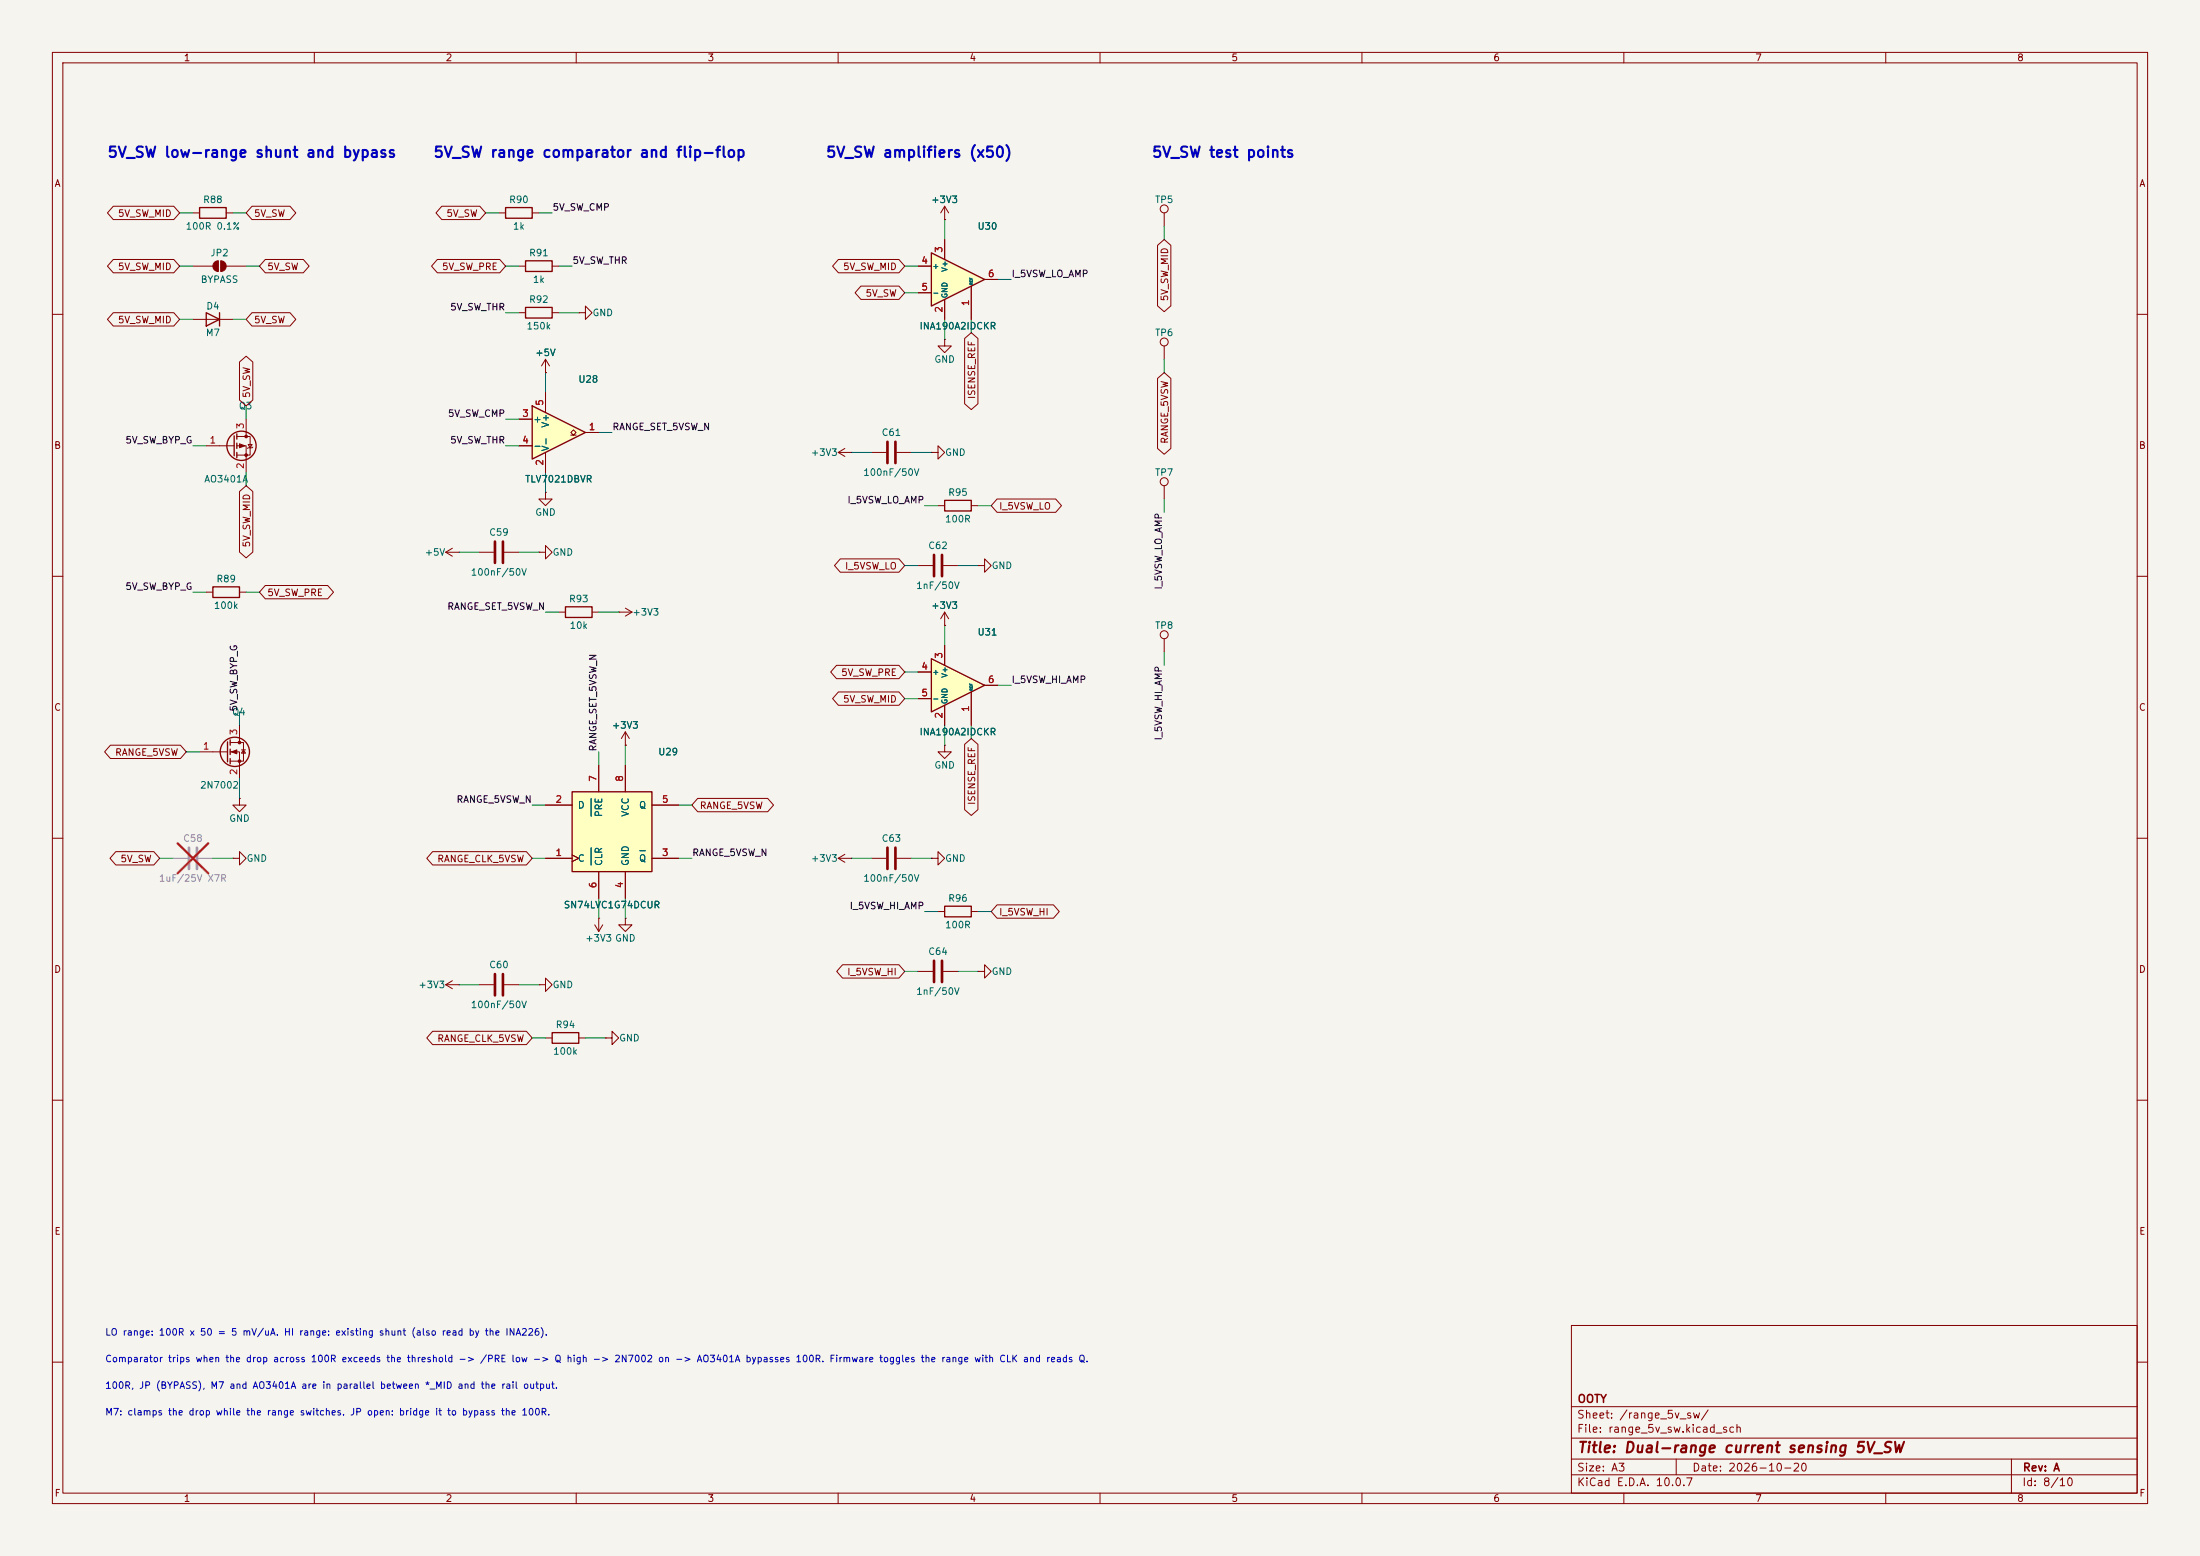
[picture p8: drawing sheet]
<svg xmlns="http://www.w3.org/2000/svg" width="420mm" height="297mm" viewBox="0 0 420 297" stroke-linecap="round" stroke-linejoin="round" font-family="sans-serif">
<path d="M0 0h420v297h-420z" fill="#f5f4ef" stroke="#f5f4ef" stroke-width=".19"/>
<g fill="none" stroke="#840000" stroke-width=".19">
<path d="M10 10h400v277h-400zM12 12h396v273h-396zM60 10v2M110 10v2M160 10v2M210 10v2M260 10v2M310 10v2M360 10v2M180.3 39.4l-.7 1.2M180.3 39.4l.8 1.2M180.3 39.4v2.5"/>
<path d="M36.8 50.8h3.8M41.7 49.8v2M42.2 49.8v2M43.2 50.8h3.8M180.3 41.9h.1M222.2 40.6v2.6M10 60h2M36.8 61h7.6M408 60h2M179.1 96.5h1.2M185.4 96.5h1.3M222.2 92.7v2.6"/>
<path d="M10 110h2M39.4 113h1.2M45.7 113h1.3M85.1 105.4l1.3 .8M85.1 105.4h2.5M86.4 104.6l-1.3 .8M87.6 105.4h.1M408 110h2M222.2 121.9v2.6M10 160h2M408 160h2M113.5 176.5l.8 1.3"/>
<path d="M114.3 175.3h.1M114.3 175.3v2.5M115.1 176.5l-.8 1.3M119.4 175.3v1.2h1.2l-1.2 1.3-1.3-1.3h1.3M119.4 175.3h.1M85.1 188l1.3 .7M85.1 188h2.5M86.4 187.2l-1.3 .8M87.6 188h.1M104.1 198.1h1.3M110.5 198.1h1.3M175.3 185.4h2.8"/>
<path d="M180.1 185.4h2.8M10 210h2M408 210h2M300 253h108v32h-108zM10 260h2M300 278.5h108M300 274.5h108M300 268.5h108M320 278.5v3M384 278.5v6.5M408 260h2M60 285v2"/>
<path d="M110 285v2M160 285v2M210 285v2M260 285v2M300 281.5h108M310 285v2M360 285v2"/>
<circle cx="222.3" cy="39.9" r=".76"/>
<circle cx="222.2" cy="91.9" r=".76"/>
<circle cx="222.2" cy="121.2" r=".76"/>
</g>
<path d="M39.4 59.7l2.5 1.3-2.5 1.2zM41.9 59.7v2.5M180.3 95.5h5.1v2h-5.1zM40.6 112h5.1v2h-5.1zM105.4 197.1h5.1v2h-5.1z" fill="none" stroke="#840000" stroke-width=".25"/>
<path d="M178.3 183.4v4.1M179.8 183.4v4.1" fill="none" stroke="#840000" stroke-width=".51"/>
<g fill="#840000" stroke="#840000" stroke-width=".19">
<path d="M40.9 50.1l.8-.3v2a1.02 1.02 0 0 1-1-.6 1.02 1.02 0 0 1 .2-1.1z"/>
<path d="M42.2 49.8a1.02 1.02 0 0 1 1 1 1.02 1.02 0 0 1-1 1z"/>
</g>
<path d="M109.2 151.1h15.3v15.3h-15.3z" fill="#ffffc2"/>
<path d="M100.3 58.7h5.1v2h-5.1zM100.3 49.8h5.1v2h-5.1zM109.2 151.1h15.3v15.3h-15.3z" fill="none" stroke="#840000" stroke-width=".25"/>
<g fill="none" stroke="#840000" stroke-width=".19">
<path d="M99.1 59.7h1.2M99.1 50.8h1.2M105.4 59.7h1.3M105.4 50.8h1.3M110.5 59.7h1.3v-1.3l1.2 1.3-1.2 1.3v-1.3M110.5 59.7h.1M104.1 71.1h.1M104.1 68.6l-.7 1.3M104.1 68.6l.8 1.3M104.1 68.6v2.5M180.3 64.8v1.2h1.3l-1.3 1.3-1.2-1.3h1.2M180.3 64.8h.1"/>
<path d="M104.1 94v1.3h1.3l-1.3 1.2-1.2-1.2h1.2M104.1 94h.1M166.4 86.4h2.8M171.2 86.4h2.8M177.8 86.4h1.3v-1.3l1.2 1.3-1.2 1.2v-1.2M177.8 86.4h.1M91.4 105.4h2.8M96.3 105.4h2.8M102.9 105.4h1.2v-1.3l1.3 1.3-1.3 1.3v-1.3M102.9 105.4h.1M119.4 139.7v2.5M119.4 139.7l-.8 1.3"/>
<path d="M119.4 139.7l.7 1.3M104.1 153.7h5.1M114.3 146.1v5M119.4 142.2h.1M119.4 146.1v5M124.5 153.7h5M104.1 163.8h5.1M109.2 163.2l1.3 .6-1.3 .7M114.3 166.4v5.1M119.4 166.4v5.1M124.5 163.8h5M91.4 188h2.8"/>
<path d="M96.3 188h2.8M102.9 188h1.2v-1.3l1.3 1.3-1.3 1.2v-1.2M102.9 188h.1M115.6 198.1h1.2v-1.2l1.3 1.2-1.3 1.3v-1.3M115.6 198.1h.1"/>
</g>
<path d="M112.9 152.4v3.4M112.9 161.8v3.3M122.1 162.4h1.1" fill="none" stroke="#006464" stroke-width=".19"/>
<path d="M169.4 84.3v4.1M170.9 84.3v4.1M94.5 103.4v4M96 103.4v4M94.5 185.9v4.1M96 185.9v4.1" fill="none" stroke="#840000" stroke-width=".51"/>
<path d="M177.8 48.3l10.2 5-10.2 5.1z" fill="#ffffc2"/>
<g fill="none" stroke="#840000" stroke-width=".25">
<path d="M177.8 48.3l10.2 5-10.2 5.1zM107.9 115.8h5.1v2.1h-5.1zM43.4 141.6v3.8M43.9 141.2v1M43.9 143v1M43.9 144.8v1"/>
<circle cx="44.8" cy="143.5" r="2.79"/>
</g>
<g fill="none" stroke="#840000" stroke-width=".19">
<path d="M175.3 50.8h2.5M175.3 55.9h2.5M180.3 45.7v3.8M180.3 57.2v3.8M185.4 54.6v6.4M188 53.3h2.5M222.2 66v2.6M106.7 116.8h1.2M113 116.8h1.3M45.7 138.4v3.3M38.1 143.5h5.3M43.9 141.7h2.6v3.6h-2.6"/>
<path d="M43.9 143.5h1.8v5.1M45.7 152.4v1.3h1.3l-1.3 1.2-1.3-1.2h1.3M45.7 152.4h.1M46.1 143.1h.8M46.5 143.1l.4 .7h-.8zM44.4 163.8h1.3v-1.2l1.3 1.2-1.3 1.3v-1.3M44.4 163.8h.1"/>
<circle cx="222.2" cy="65.3" r=".76"/>
</g>
<path d="M36.1 161.8v4.1M37.6 161.8v4.1" fill="none" stroke="#9c9b98" stroke-width=".51"/>
<path d="M33 163.8h2.8M37.8 163.8h2.8" fill="none" stroke="#9c9b98" stroke-width=".19"/>
<path d="M33.9 161l5.9 5.7M39.8 161l-5.9 5.7" fill="none" stroke="#e12e31" stroke-width=".46"/>
<g fill="#840000" stroke="#840000" stroke-width=".19">
<path d="M44.2 143.5l1-.4v.8z"/>
<circle cx="45.7" cy="141.7" r=".25"/>
<circle cx="45.7" cy="145.3" r=".25"/>
</g>
<path d="M101.6 77.5l10.2 5.1-10.2 5z" fill="#ffffc2"/>
<g fill="none" stroke="#840000" stroke-width=".25">
<path d="M38.1 39.6h5.1v2.1h-5.1zM96.5 39.6h5.1v2.1h-5.1zM101.6 77.5l10.2 5.1-10.2 5zM44.7 83.2v3.8M45.2 82.8v1M45.2 84.6v1M45.2 86.4v1"/>
<circle cx="46.1" cy="85.1" r="2.79"/>
</g>
<g fill="none" stroke="#840000" stroke-width=".19">
<path d="M36.8 40.6h1.3M43.2 40.6h1.2M95.2 40.6h1.3M101.6 40.6h1.3M104.1 74.9v3.8M39.4 85.1h5.3M45.2 83.3h2.6v3.6h-2.6M45.2 85.1h1.8v5.1M47 80v3.3M47.4 84.8h.7l-.3 .7zM48.3 85.3l-1.1 .3M99.1 80h2.5"/>
<path d="M99.1 85.1h2.5M104.1 86.4v3.8M109 83.1h.5l-.5-.5 .5-.6 .5 .6-.5 .5h.5M111.8 82.6h2.5M160 86.4l1.3 .7M160 86.4h2.6M161.3 85.6l-1.3 .8M162.6 86.4h.1M118.1 116.8h.1M118.1 116.8h2.5M119.4 116.1l1.2 .7M120.6 116.8l-1.2 .8"/>
<path d="M175.3 108h2.8M180.1 108h2.8M180.3 119.4h.1M180.3 116.8l-.7 1.3M180.3 116.8l.8 1.3M180.3 116.8v2.6M186.7 108h1.3v-1.3l1.2 1.3-1.2 1.2v-1.2M186.7 108h.1M180.3 142.2v1.3h1.3l-1.3 1.3-1.2-1.3h1.2M180.3 142.2h.1M160 163.8h2.6M160 163.8l1.3 .8"/>
<path d="M161.3 163.1l-1.3 .7M162.6 163.8h.1M166.4 163.8h2.8M171.2 163.8h2.8M177.8 163.8h1.3v-1.2l1.2 1.2-1.2 1.3v-1.3M177.8 163.8h.1"/>
</g>
<path d="M178.3 105.9v4.1M179.8 105.9v4.1M169.4 161.8v4.1M170.9 161.8v4.1" fill="none" stroke="#840000" stroke-width=".51"/>
<g fill="#840000" stroke="#840000" stroke-width=".19">
<path d="M45.7 84.7l1 .4-1 .4z"/>
<circle cx="47" cy="83.3" r=".25"/>
<circle cx="47" cy="86.9" r=".25"/>
</g>
<path d="M177.8 125.7l10.2 5.1-10.2 5.1z" fill="#ffffc2"/>
<path d="M177.8 125.7l10.2 5.1-10.2 5.1zM180.3 173h5.1v2h-5.1z" fill="none" stroke="#840000" stroke-width=".25"/>
<g fill="none" stroke="#840000" stroke-width=".19">
<path d="M21.6 39.4h11.6l1.1 1.2-1.1 1.3h-11.6l-1.1-1.3zM48.1 39.4h7.3l1.1 1.2-1.1 1.3h-7.3l-1.1-1.3zM84.3 39.4h7.3l1.1 1.2-1.1 1.3h-7.3l-1.1-1.3zM21.6 59.7h11.6l1.1 1.3-1.1 1.2h-11.6l-1.1-1.2zM21.6 49.5h11.6l1.1 1.3-1.1 1.3h-11.6l-1.1-1.3zM48.1 59.7h7.3l1.1 1.3-1.1 1.2h-7.3l-1.1-1.2zM50.6 49.5h7.3l1.1 1.3-1.1 1.3h-7.3l-1.1-1.3zM83.5 49.5h11.9l1.1 1.3-1.1 1.3h-11.9l-1.1-1.3zM160.1 49.5h11.5l1.1 1.3-1.1 1.3h-11.5l-1.2-1.3zM164.3 54.6h7.3l1.1 1.3-1.1 1.3h-7.3l-1.1-1.3zM175.3 50.8h2.5M175.3 55.9h2.5"/>
<path d="M180.3 41.9h.1M180.3 45.7v3.8M180.3 57.2v3.8M185.4 54.6v6.4M188 53.3h2.5M221 46.8l1.2-1.1 1.3 1.1v11.6l-1.3 1.1-1.2-1.1zM45.7 69.1l1.3-1.1 1.3 1.1v7.3l-1.3 1.1-1.3-1.1zM104.1 71.1h.1M104.1 74.9v3.8M184.1 64.6l1.3-1.1 1.3 1.1v12.5l-1.3 1.1-1.3-1.1zM221 72.2l1.2-1.1 1.3 1.1v13.4l-1.3 1.1-1.2-1.1zM45.7 93.8l1.3-1.1 1.3 1.1v11.6l-1.3 1.1-1.3-1.1z"/>
<path d="M99.1 80h2.5M99.1 85.1h2.5M104.1 86.4v3.8M111.8 82.6h2.5M190.3 95.2h11.2l1.1 1.3-1.1 1.3h-11.2l-1.1-1.3zM50.6 111.8h12l1.1 1.2-1.1 1.3h-12l-1.1-1.3zM160.4 106.7h11.2l1.1 1.3-1.1 1.2h-11.2l-1.1-1.2zM180.3 119.4h.1M159.7 127h11.9l1.1 1.3-1.1 1.2h-11.9l-1.1-1.2zM160.1 132.1h11.5l1.1 1.3-1.1 1.2h-11.5l-1.2-1.2zM175.3 128.3h2.5M175.3 133.4h2.5"/>
<path d="M180.3 123.2v3.8M180.3 134.6v3.8M185.4 132.1v6.3M188 130.8h2.5M21.1 142.2h13.3l1.2 1.3-1.2 1.3h-13.3l-1.1-1.3zM104.1 153.7h5.1M114.3 146.1v5M119.4 142.2h.1M119.4 146.1v5M124.5 153.7h5M133.2 152.4h13.4l1.1 1.3-1.1 1.2h-13.4l-1.1-1.2zM184.1 142.1l1.3-1.1 1.3 1.1v12.4l-1.3 1.2-1.3-1.2z"/>
<path d="M22.1 162.6h7.3l1.1 1.2-1.1 1.3h-7.3l-1.1-1.3zM82.6 162.6h17.9l1.1 1.2-1.1 1.3h-17.9l-1.1-1.3zM104.1 163.8h5.1M109.2 163.2l1.3 .6-1.3 .7M114.3 166.4v5.1M119.4 166.4v5.1M124.5 163.8h5M179.1 174h1.2M185.4 174h1.3M190.3 172.7h10.8l1.1 1.3-1.1 1.3h-10.8l-1.1-1.3zM82.6 196.8h17.9l1.1 1.3-1.1 1.3h-17.9l-1.1-1.3zM160.8 184.1h10.8l1.1 1.3-1.1 1.3h-10.8l-1.1-1.3z"/>
<path d="M186.7 185.4h1.3v-1.2l1.2 1.2-1.2 1.3v-1.3M186.7 185.4h.1"/>
</g>
<g fill="none" stroke="#009600" stroke-width=".19">
<path d="M34.3 50.8h2.5M34.3 40.6h2.5M44.4 40.6h2.6M47 50.8h2.5M92.7 40.6h2.5M96.5 50.8h2.6M96.5 59.7h2.6M102.9 40.6h2.5M106.7 50.8h2.5M106.7 59.7h3.8M172.7 50.8h2.6M172.7 55.9h2.6"/>
<path d="M180.3 41.9v3.8M190.5 53.3h2.5M222.2 43.2v2.5M34.3 61h2.5M44.4 61h2.6M47 77.5v2.5M104.1 71.1v3.8M180.3 61v3.8M185.4 61v2.5M222.2 68.6v2.5M36.8 85.1h2.6M47 90.2v2.5"/>
<path d="M96.5 85.1h2.6M96.5 80h2.6M104.1 90.2v3.8M114.3 82.6h2.5M162.6 86.4h3.8M174 86.4h3.8M176.5 96.5h2.6M186.7 96.5h2.5M222.2 95.3v2.5M36.8 113h2.6M47 113h2.5M87.6 105.4h3.8"/>
<path d="M99.1 105.4h3.8M104.1 116.8h2.6M114.3 116.8h3.8M172.7 108h2.6M180.3 119.4v3.8M182.9 108h3.8M45.7 135.9v2.5M172.7 133.4h2.6M172.7 128.3h2.6M180.3 138.4v3.8M185.4 138.4v2.6M190.5 130.8h2.5"/>
<path d="M222.2 124.5v2.5M35.6 143.5h2.5M45.7 148.6v3.8M101.6 153.7h2.5M114.3 143.5v2.6M119.4 142.2v3.9M129.5 153.7h2.6M30.5 163.8h2.5M40.6 163.8h3.8M101.6 163.8h2.5M114.3 171.5v3.8M119.4 171.5v3.8"/>
<path d="M129.5 163.8h2.6M162.6 163.8h3.8M174 163.8h3.8M176.5 174h2.6M186.7 174h2.5M87.6 188h3.8M99.1 188h3.8M101.6 198.1h2.5M111.8 198.1h3.8M172.7 185.4h2.6M182.9 185.4h3.8"/>
</g>
<path d="M112.9 152.4v3.4M112.9 161.8v3.3M122.1 162.4h1.1" fill="none" stroke="#006464" stroke-width=".19"/>
<g font-size="2" fill="#0000c2">
<text x="20.4" y="30.6">5V_SW low-range shunt and bypass</text>
<text x="82.6" y="30.6">5V_SW range comparator and flip-flop</text>
<text x="157.5" y="30.6">5V_SW amplifiers (x50)</text>
<text x="219.8" y="30.6">5V_SW test points</text>
</g>
<text font-size="2" fill="#840000" x="301" y="277.8">Title: Dual-range current sensing 5V_SW</text>
<g font-size="1.5" fill="#840000">
<text x="301" y="268.1">OOTY</text>
<text x="300.9" y="273.8">File: range_5v_sw.kicad_sch</text>
<text x="300.9" y="271.1">Sheet: /range_5v_sw/</text>
<text x="300.9" y="281.2">Size: A3</text>
<text x="322.9" y="281.2">Date: 2026-10-20</text>
<text x="386" y="281.2">Rev: A</text>
<text x="300.9" y="284">KiCad E.D.A. 10.0.7</text>
<text x="385.9" y="284">Id: 8/10</text>
</g>
<g font-size="1.3" fill="#840000">
<text x="35" y="12">1</text>
<text x="85" y="12">2</text>
<text x="135" y="12">3</text>
<text x="185" y="12">4</text>
<text x="235" y="12">5</text>
<text x="285" y="12">6</text>
<text x="335" y="12">7</text>
<text x="385" y="12">8</text>
<text x="10.3" y="36">A</text>
<text x="408.3" y="36">A</text>
<text x="22.4" y="41.7">5V_SW_MID</text>
<text x="48.4" y="41.7">5V_SW</text>
<text x="85.1" y="41.7">5V_SW</text>
<text x="22.4" y="51.9">5V_SW_MID</text>
<text x="50.9" y="51.9">5V_SW</text>
<text x="84.3" y="51.9">5V_SW_PRE</text>
<text x="160.8" y="51.9">5V_SW_MID</text>
<text x="165.1" y="56.9">5V_SW</text>
<text x="223.3" y="57.6" transform="rotate(-90 223.3 57.6)">5V_SW_MID</text>
<text x="22.4" y="62">5V_SW_MID</text>
<text x="48.4" y="62">5V_SW</text>
<text x="48" y="76.1" transform="rotate(-90 48 76.1)">5V_SW</text>
<text x="186.5" y="76.3" transform="rotate(-90 186.5 76.3)">ISENSE_REF</text>
<text x="10.2" y="86">B</text>
<text x="223.3" y="84.8" transform="rotate(-90 223.3 84.8)">RANGE_5VSW</text>
<text x="408.2" y="86">B</text>
<text x="190.6" y="97.6">I_5VSW_LO</text>
<text x="48" y="104.6" transform="rotate(-90 48 104.6)">5V_SW_MID</text>
<text x="161.2" y="109">I_5VSW_LO</text>
<text x="50.9" y="114.1">5V_SW_PRE</text>
<text x="160.5" y="129.3">5V_SW_PRE</text>
<text x="10.2" y="136">C</text>
<text x="160.8" y="134.4">5V_SW_MID</text>
<text x="408.2" y="136">C</text>
<text x="21.9" y="144.6">RANGE_5VSW</text>
<text x="133.5" y="154.7">RANGE_5VSW</text>
<text x="186.5" y="153.8" transform="rotate(-90 186.5 153.8)">ISENSE_REF</text>
<text x="22.9" y="164.9">5V_SW</text>
<text x="83.4" y="164.9">RANGE_CLK_5VSW</text>
<text x="190.6" y="175">I_5VSW_HI</text>
<text x="10.2" y="186">D</text>
<text x="408.2" y="186">D</text>
<text x="161.6" y="186.5">I_5VSW_HI</text>
<text x="83.4" y="199.2">RANGE_CLK_5VSW</text>
<text x="10.3" y="236">E</text>
<text x="408.3" y="236">E</text>
<text x="10.3" y="286">F</text>
<text x="35" y="287">1</text>
<text x="85" y="287">2</text>
<text x="135" y="287">3</text>
<text x="185" y="287">4</text>
<text x="235" y="287">5</text>
<text x="285" y="287">6</text>
<text x="335" y="287">7</text>
<text x="385" y="287">8</text>
<text x="408.3" y="286">F</text>
</g>
<g font-size="1.3" fill="#006464">
<text x="38.7" y="39.1">R88</text>
<text x="97.1" y="39.1">R90</text>
<text x="177.7" y="39.1">+3V3</text>
<text x="220.4" y="39.1">TP5</text>
<text x="35.3" y="44.1">100R 0.1%</text>
<text x="97.8" y="44.1">1k</text>
<text x="186.5" y="44.1">U30</text>
<text x="40.1" y="49.2">JP2</text>
<text x="100.9" y="49.2">R91</text>
<text x="38.2" y="54.3">BYPASS</text>
<text x="39.3" y="59.4">D4</text>
<text x="100.9" y="58.1">R92</text>
<text x="101.6" y="54.3">1k</text>
<text x="39.2" y="64.5">M7</text>
<text x="100.4" y="63.2">150k</text>
<text x="113" y="60.7">GND</text>
<text x="175.4" y="63.2">INA190A2IDCKR</text>
<text x="220.4" y="64.5">TP6</text>
<text x="102.1" y="68.3">+5V</text>
<text x="178.3" y="69.5">GND</text>
<text x="110.3" y="73.4">U28</text>
<text x="45.5" y="78.4">Q3</text>
<text x="101.7" y="81">+</text>
<text x="105.1" y="81.8" transform="rotate(-90 105.1 81.8)">V+</text>
<text x="168.2" y="83.5">C61</text>
<text x="101.7" y="86.1">-</text>
<text x="105.1" y="86.3" transform="rotate(-90 105.1 86.3)">V-</text>
<text x="154.7" y="87.3">+3V3</text>
<text x="180.3" y="87.3">GND</text>
<text x="38.9" y="92.4">AO3401A</text>
<text x="100.1" y="92.4">TLV7021DBVR</text>
<text x="164.7" y="91.1">100nF/50V</text>
<text x="180.9" y="94.9">R95</text>
<text x="220.4" y="91.1">TP7</text>
<text x="102.1" y="98.8">GND</text>
<text x="180.3" y="100">100R</text>
<text x="81" y="106.4">+5V</text>
<text x="93.3" y="102.6">C59</text>
<text x="105.4" y="106.4">GND</text>
<text x="177.1" y="105.1">C62</text>
<text x="41.2" y="111.5">R89</text>
<text x="89.8" y="110.2">100nF/50V</text>
<text x="174.8" y="112.7">1nF/50V</text>
<text x="189.2" y="108.9">GND</text>
<text x="40.7" y="116.5">100k</text>
<text x="108.5" y="115.3">R93</text>
<text x="120.6" y="117.8">+3V3</text>
<text x="177.7" y="116.5">+3V3</text>
<text x="108.6" y="120.3">10k</text>
<text x="186.5" y="121.6">U31</text>
<text x="220.4" y="120.3">TP8</text>
<text x="44.2" y="136.9">Q4</text>
<text x="116.7" y="139.4">+3V3</text>
<text x="175.4" y="140.7">INA190A2IDCKR</text>
<text x="125.6" y="144.5">U29</text>
<text x="178.3" y="147">GND</text>
<text x="38.1" y="150.8">2N7002</text>
<text x="110.2" y="154.6">D</text>
<text x="121.9" y="154.6">Q</text>
<text x="43.7" y="157.2">GND</text>
<text x="115.3" y="156.1" transform="rotate(-90 115.3 156.1)">PRE</text>
<text x="120.3" y="156" transform="rotate(-90 120.3 156)">VCC</text>
<text x="168.2" y="161">C63</text>
<text x="47" y="164.8">GND</text>
<text x="110.2" y="164.8">C</text>
<text x="115.3" y="165.4" transform="rotate(-90 115.3 165.4)">CLR</text>
<text x="120.3" y="165.4" transform="rotate(-90 120.3 165.4)">GND</text>
<text x="121.9" y="164.8">Q</text>
<text x="154.7" y="164.8">+3V3</text>
<text x="180.3" y="164.8">GND</text>
<text x="107.5" y="173.7">SN74LVC1G74DCUR</text>
<text x="164.7" y="168.6">100nF/50V</text>
<text x="180.9" y="172.4">R96</text>
<text x="180.3" y="177.5">100R</text>
<text x="93.3" y="185.1">C60</text>
<text x="111.6" y="180">+3V3 GND</text>
<text x="177.1" y="182.6">C64</text>
<text x="79.8" y="188.9">+3V3</text>
<text x="105.4" y="188.9">GND</text>
<text x="174.8" y="190.2">1nF/50V</text>
<text x="189.2" y="186.4">GND</text>
<text x="89.8" y="192.7">100nF/50V</text>
<text x="106" y="196.5">R94</text>
<text x="105.5" y="201.6">100k</text>
<text x="118.1" y="199.1">GND</text>
</g>
<g font-size="1.3" fill="#0f0f0f">
<text x="105.4" y="40.5">5V_SW_CMP</text>
<text x="109.2" y="50.7">5V_SW_THR</text>
<text x="193" y="53.2">I_5VSW_LO_AMP</text>
<text x="85.8" y="59.6">5V_SW_THR</text>
<text x="85.4" y="79.9">5V_SW_CMP</text>
<text x="116.8" y="82.4">RANGE_SET_5VSW_N</text>
<text x="23.8" y="85">5V_SW_BYP_G</text>
<text x="85.8" y="85">5V_SW_THR</text>
<text x="161.7" y="96.4">I_5VSW_LO_AMP</text>
<text x="23.8" y="112.9">5V_SW_BYP_G</text>
<text x="222.1" y="112.7" transform="rotate(-90 222.1 112.7)">I_5VSW_LO_AMP</text>
<text x="85.3" y="116.7">RANGE_SET_5VSW_N</text>
<text x="193" y="130.7">I_5VSW_HI_AMP</text>
<text x="45.6" y="135.9" transform="rotate(-90 45.6 135.9)">5V_SW_BYP_G</text>
<text x="114.2" y="143.5" transform="rotate(-90 114.2 143.5)">RANGE_SET_5VSW_N</text>
<text x="222.1" y="141.4" transform="rotate(-90 222.1 141.4)">I_5VSW_HI_AMP</text>
<text x="87" y="153.5">RANGE_5VSW_N</text>
<text x="132.1" y="163.7">RANGE_5VSW_N</text>
<text x="162.1" y="173.9">I_5VSW_HI_AMP</text>
</g>
<g font-size="1.3" fill="#a90000">
<text x="175.8" y="50.7">4</text>
<text x="180.2" y="48.4" transform="rotate(-90 180.2 48.4)">3</text>
<text x="188.5" y="53.2">6</text>
<text x="175.8" y="55.7">5</text>
<text x="180.2" y="59.8" transform="rotate(-90 180.2 59.8)">2</text>
<text x="185.3" y="58.5" transform="rotate(-90 185.3 58.5)">1</text>
<text x="104" y="77.6" transform="rotate(-90 104 77.6)">5</text>
<text x="46.9" y="82" transform="rotate(-90 46.9 82)">3</text>
<text x="99.6" y="79.9">3</text>
<text x="112.3" y="82.4">1</text>
<text x="39.9" y="85">1</text>
<text x="46.9" y="89.6" transform="rotate(-90 46.9 89.6)">2</text>
<text x="99.6" y="85">4</text>
<text x="104" y="89" transform="rotate(-90 104 89)">2</text>
<text x="180.2" y="125.8" transform="rotate(-90 180.2 125.8)">3</text>
<text x="175.8" y="128.1">4</text>
<text x="188.5" y="130.7">6</text>
<text x="175.8" y="133.2">5</text>
<text x="180.2" y="137.3" transform="rotate(-90 180.2 137.3)">2</text>
<text x="185.3" y="136" transform="rotate(-90 185.3 136)">1</text>
<text x="38.6" y="143.4">1</text>
<text x="45.6" y="140.4" transform="rotate(-90 45.6 140.4)">3</text>
<text x="45.6" y="148.1" transform="rotate(-90 45.6 148.1)">2</text>
<text x="114.2" y="149.3" transform="rotate(-90 114.2 149.3)">7</text>
<text x="119.2" y="149.3" transform="rotate(-90 119.2 149.3)">8</text>
<text x="105.9" y="153.5">2</text>
<text x="126.3" y="153.5">5</text>
<text x="105.9" y="163.7">1</text>
<text x="126.3" y="163.7">3</text>
<text x="114.2" y="169.6" transform="rotate(-90 114.2 169.6)">6</text>
<text x="119.2" y="169.6" transform="rotate(-90 119.2 169.6)">4</text>
</g>
<g font-size="1.3" fill="#939391">
<text x="34.9" y="161">C58</text>
<text x="30.2" y="168.6">1uF/25V X7R</text>
</g>
<g font-size="1.3" fill="#0000c2">
<text x="20" y="255.2">LO range: 100R x 50 = 5 mV/uA. HI range: existing shunt (also read by the INA226).</text>
<text x="20" y="260.3">Comparator trips when the drop across 100R exceeds the threshold -&gt; /PRE low -&gt; Q high -&gt; 2N7002 on -&gt; AO3401A bypasses 100R. Firmware toggles the range with CLK and reads Q.</text>
<text x="20" y="265.4">100R, JP (BYPASS), M7 and AO3401A are in parallel between *_MID and the rail output.</text>
<text x="20" y="270.5">M7: clamps the drop while the range switches. JP open: bridge it to bypass the 100R.</text>
</g>
<g font-size="1" fill="#006464">
<text x="177.9" y="51.6">+</text>
<text x="181.1" y="52" transform="rotate(-90 181.1 52)">V+</text>
<text x="177.9" y="56.6">-</text>
<text x="181.1" y="57" transform="rotate(-90 181.1 57)">GND</text>
<text x="177.9" y="129">+</text>
<text x="181.1" y="129.5" transform="rotate(-90 181.1 129.5)">V+</text>
<text x="177.9" y="134.1">-</text>
<text x="181.1" y="134.5" transform="rotate(-90 181.1 134.5)">GND</text>
</g>
<g font-size=".5" fill="#006464">
<text x="185.8" y="54.4" transform="rotate(-90 185.8 54.4)">REF</text>
<text x="185.8" y="131.9" transform="rotate(-90 185.8 131.9)">REF</text>
</g>
</svg>
